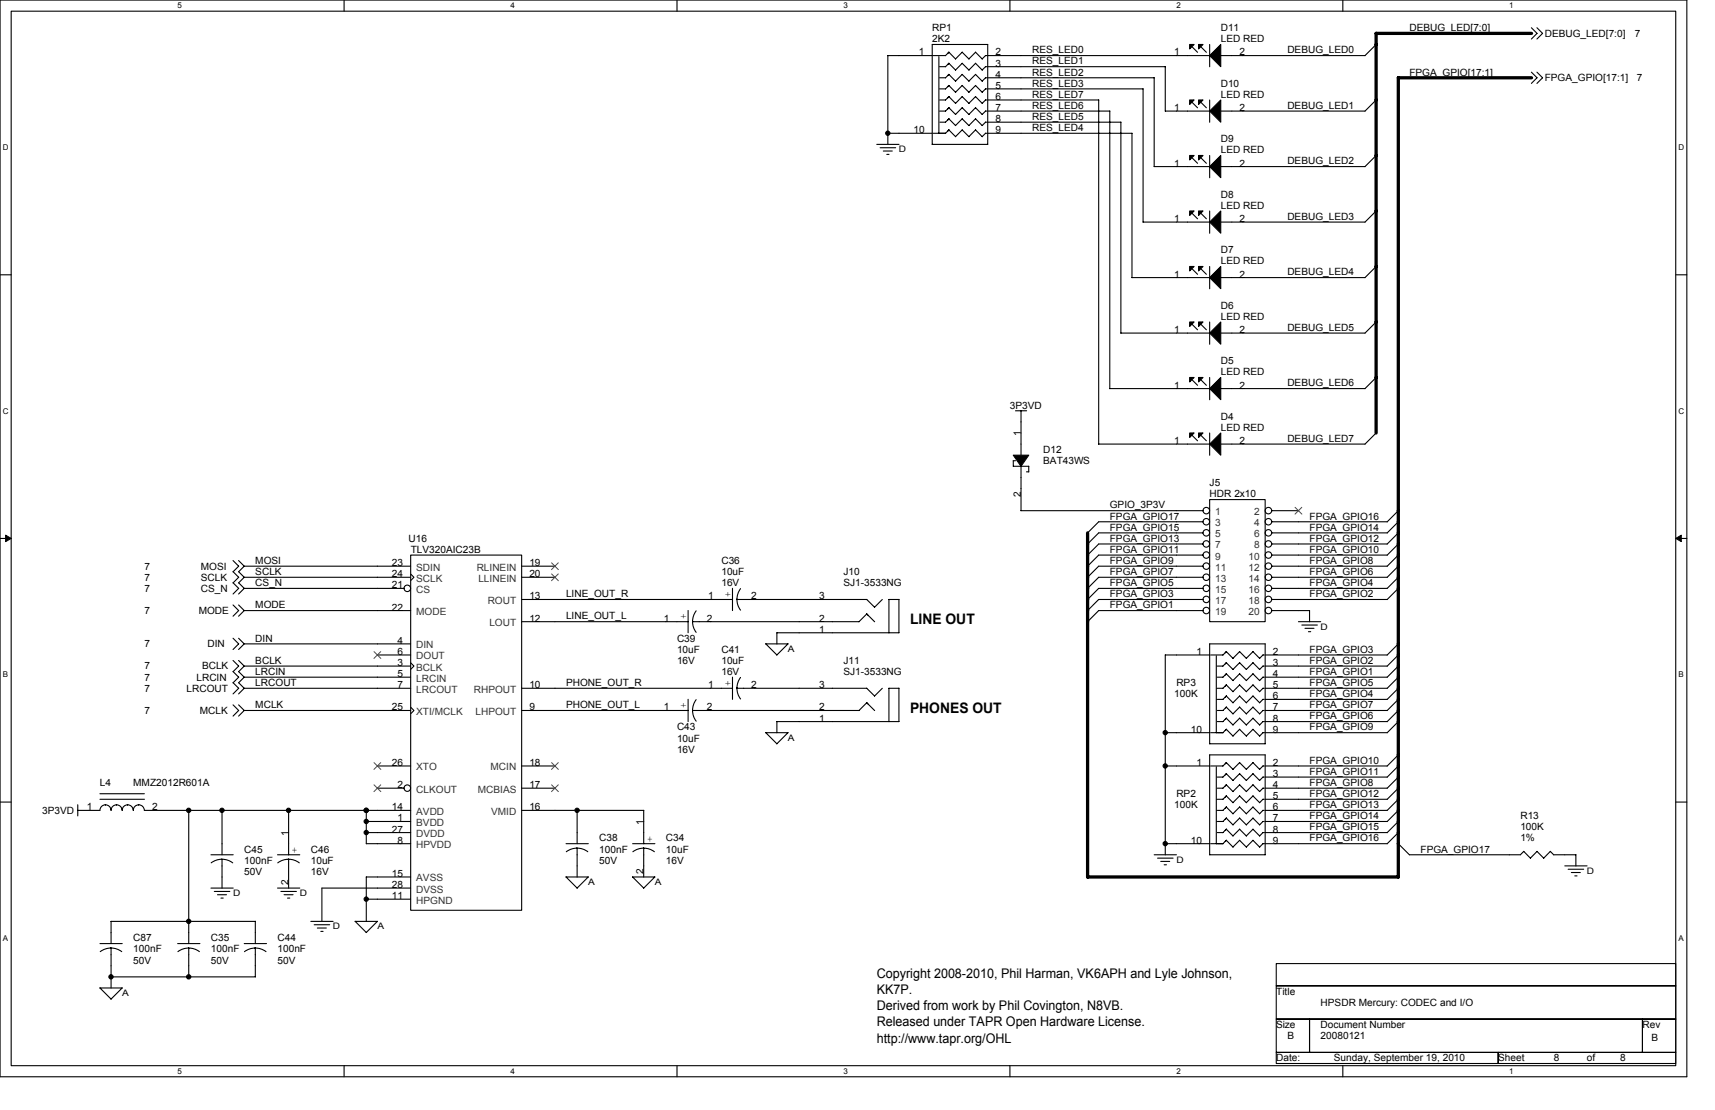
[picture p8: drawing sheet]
<svg xmlns="http://www.w3.org/2000/svg" width="432mm" height="279mm" viewBox="0 0 432 279" stroke-linecap="round" stroke-linejoin="round" font-family="sans-serif">
<path d="M0 0h424.7v271h-424.7zM2.8 2.8h419.1v265.4h-419.1z" fill="none" stroke="#000" stroke-width=".28"/>
<g fill="#fff">
<path d="M44.7 .3h1.1v2.2h-1.1z"/>
<path d="M44.7 268.5h1.1v2.3h-1.1z"/>
</g>
<path d="M86.6 0v2.8M86.6 268.2v2.8" fill="none" stroke="#000" stroke-width=".28"/>
<g fill="#fff">
<path d="M128.5 .3h1.2v2.2h-1.2z"/>
<path d="M128.5 268.5h1.2v2.3h-1.2z"/>
</g>
<path d="M170.5 0v2.8M170.5 268.2v2.8" fill="none" stroke="#000" stroke-width=".28"/>
<g fill="#fff">
<path d="M212.4 .3h1.1v2.2h-1.1z"/>
<path d="M212.4 268.5h1.1v2.3h-1.1z"/>
</g>
<path d="M254.3 0v2.8M254.3 268.2v2.8" fill="none" stroke="#000" stroke-width=".28"/>
<g fill="#fff">
<path d="M296.2 .3h1.1v2.2h-1.1z"/>
<path d="M296.2 268.5h1.1v2.3h-1.1z"/>
</g>
<path d="M338.1 0v2.8M338.1 268.2v2.8" fill="none" stroke="#000" stroke-width=".28"/>
<g fill="#fff">
<path d="M380 .3h1.1v2.2h-1.1z"/>
<path d="M380 268.5h1.1v2.3h-1.1z"/>
<path d="M.7 36h1.5v2.2h-1.5z"/>
<path d="M422.6 36h1.5v2.2h-1.5z"/>
<path d="M.7 102.3h1.5v2.3h-1.5z"/>
<path d="M422.6 102.3h1.5v2.3h-1.5z"/>
</g>
<path d="M0 69.2h2.8M421.9 69.2h2.8" fill="none" stroke="#000" stroke-width=".28"/>
<g fill="#fff">
<path d="M.7 168.7h1.4v2.2h-1.4z"/>
<path d="M422.6 168.7h1.3v2.2h-1.3z"/>
</g>
<path d="M0 135.5h2.8M421.9 135.5h2.8" fill="none" stroke="#000" stroke-width=".28"/>
<path d="M1.4 134.7l1.4 .8-1.4 .8zM421.9 135.5l1.4-.8v1.6z" fill="#000" stroke="#000" stroke-width=".25"/>
<g fill="#fff">
<path d="M.7 235.1h1.4v2.2h-1.4z"/>
<path d="M422.6 235.1h1.4v2.2h-1.4z"/>
</g>
<g fill="none" stroke="#000" stroke-width=".28">
<path d="M234.7 14h-11.2v22.4M235 14h3.1M236.4 14.3v19.3M238.9 15.9l1.7 1.8 1.7-1.8 1.7 1.8 1.6-1.8 1.7 1.8 .9-.9M238.9 15.9l-.8 .9h-1.5M238.9 13.1l-.3 .3M238.9 15.9l-.3 .3M238.9 18.7l-.3 .3M242.3 13.1l-1.7 1.8-1.7-1.8-.9 .9M242.3 18.7l-1.7 1.7-1.7-1.7-.9 .9h-1.4M245.6 13.1l1.7 1.8 .9-.9h.2M245.6 18.7l1.7 1.7 .9-.8h.2"/>
<path d="M245.6 13.1l-1.6 1.8-1.7-1.8M245.6 18.7l-1.6 1.7-1.7-1.7M248.1 16.8h.3M248.7 14h55.9M248.7 16.8h44.7v11.2M248.7 19.6h41.9v22.3M300.1 11.7l1.4 1.5M302.3 11.7l1.4 1.5M304.6 11.2v5.6M307.3 14h36.4M346.5 11.2l-2.8 2.8M385.6 7l1.4 1.4-1.4 1.4"/>
<path d="M385.6 18.2l1.4 1.4-1.4 1.4M387 7l1.4 1.4-1.4 1.4M387 18.2l1.4 1.4-1.4 1.4M220.7 36.3h5.7M221.6 37.2h3.9M222.4 38h2.3M223.3 38.9h.5M223.5 33.5h11.2M235 33.5h3.1l.8-.8 1.7 1.7M236.6 22.4h1.5M236.6 28h1.5M238.9 21.5l1.7 1.7 1.7-1.7 1.7 1.7 1.6-1.7 1.7 1.7 .9-.8h.2"/>
<path d="M238.9 21.5l-.9 .9M238.9 24.3l1.7 1.7M238.9 24.3l-.8 .9h-1.5M238.9 29.9l1.7 1.7 1.7-1.7 1.7 1.7 1.6-1.7 1.7 1.7 .9-.9M238.9 29.9l-.8 .9h-1.5M238.9 21.5l-.3 .3M238.9 24.3l-.3 .3M238.9 27.1l-.3 .3M238.9 29.9l-.3 .3M238.9 32.7l-.3 .3M240.6 26l1.7-1.7 1.7 1.7M242.3 32.7l1.7 1.7"/>
<path d="M242.3 27.1l-1.7 1.7-1.7-1.7-.9 .9M242.3 32.7l-1.7 1.7M243.9 26l1.7-1.7 1.7 1.7M245.6 27.1l1.7 1.7 .9-.9 .2 .1M245.6 32.7l1.7 1.7M245.6 27.1l-1.6 1.7-1.7-1.7M245.6 32.7l-1.7 1.7M248.1 25.2h.3M248.1 30.8h.3M248.2 25.1l-.9 .9M248.4 33.5h-.3l-.8 .9M248.7 36.3h-14v-25.1h14v25.2"/>
<path d="M248.7 33.5h36.3v36.4h19.6M248.7 22.4h39.1v33.5h16.8M248.7 25.2h27.9v86.6M248.7 28h30.7v69.8h25.2M248.7 30.8h33.5v53.1M293.4 28h11.2M300.1 25.7l1.4 1.4M300.1 39.7l1.4 1.4M302.3 25.7l1.4 1.4M302.3 39.7l1.4 1.4M304.6 25.2v5.6M304.6 39.1v5.6"/>
<path d="M307.3 28h36.4M346.5 39.1l-2.8 2.8h-36.4M346.5 25.2l-2.8 2.8M290.6 41.9h14M300.1 53.7l1.4 1.4M302.3 53.7l1.4 1.4M304.6 53.1v5.6M346.5 53.1l-2.8 2.8h-36.4M300.1 67.6l1.4 1.4M302.3 67.6l1.4 1.4M304.6 67.1v5.6M346.5 67.1l-2.8 2.8h-36.4"/>
<path d="M282.2 83.8h22.4M300.1 95.6l1.4 1.4M300.1 81.6l1.4 1.4M302.3 95.6l1.4 1.4M302.3 81.6l1.4 1.4M304.6 81v5.7M304.6 95v5.6M346.5 95l-2.8 2.8h-36.4M346.5 81l-2.8 2.8h-36.4M255.7 103.4h2.8M255.7 116h-.6v1.4h3.9v1.4h-.6M257.1 103.4v11.2"/>
<path d="M257.1 117.4v11.1h45.8M276.6 111.8h28M300.1 109.5l1.4 1.5M302.3 109.5l1.4 1.5M304.6 109v5.6M346.5 109l-2.8 2.8h-36.4M103.4 139.7h27.9v89.4h-27.9zM302.9 131.3h-26.3l-2.8 2.9M302.9 134.1h-26.3l-2.8 2.8M302.9 136.9h-26.3l-2.8 2.8M302.9 139.7h-26.3l-2.8 2.8M304.6 125.8h13.9v30.7h-13.9z"/>
<path d="M320.2 128.5h6.7M320.2 136.9h29.1M352.1 139.7l-2.8 2.8h-29.1M352.1 128.5l-2.8 2.8h-29.1M352.1 131.3l-2.8 2.8h-29.1M352.1 136.9l-2.8 2.8h-29.1M352.1 134.1l-2.9 2.8M58.7 152.3l1.4 1.4-1.4 1.4M58.7 146.7l1.4 1.4-1.4 1.4M58.7 141.1l1.4 1.4-1.4 1.4M58.7 143.9l1.4 1.4-1.4 1.4M60.1 152.3l1.4 1.4"/>
<path d="M60.1 146.7l1.4 1.4M60.1 141.1l1.4 1.4M60.1 143.9l1.4 1.4M61.5 153.7l-1.4 1.4M61.5 148.1l-1.4 1.4M61.5 142.5l-1.4 1.4M61.5 145.3l-1.4 1.4M61.5 145.3h41.9M61.5 142.5h41.9M61.5 148.1h40.2M61.5 153.7h41.9M103.4 144.5l.8 .8-.8 .8"/>
<path d="M131.3 156.5h42M131.3 150.9h53.1M131.3 145.3h8.4M131.3 142.5h8.4M173.2 153.7v5.6M175.3 153.8l-.7 1.2-.2 1.5 .2 1.4 .7 1.3M184.4 148.1v5.6M185.5 150.9h32.7l2 1.9M186.5 148.2l-.7 1.2-.3 1.5 .3 1.4 .7 1.3M218.2 154.5l.3 .3M218.2 154.5l-1.9 2h-41.9M218.2 154.5l2 2"/>
<path d="M222.1 150.9l-1.9 2M223.8 150.9h2.5v8.4h-30.7v2.8M223.8 150.9v8.4M302.9 150.9h-26.3l-2.8 2.8M302.9 145.3h-26.3l-2.8 2.8M302.9 142.5h-26.3l-2.8 2.8M302.9 148.1h-26.3l-2.8 2.8M302.9 153.7h-26.3l-2.8 2.8M320.2 150.9h29.1M320.2 153.7h9.5v2.8M326.9 156.5h5.6M327.8 157.3h3.9"/>
<path d="M328.6 158.2h2.2M329.4 159h.6M352.1 142.5l-2.8 2.8h-29.1M352.1 145.3l-2.8 2.8h-29.1M352.1 148.1l-2.9 2.8M58.7 177.4l1.4 1.4-1.4 1.5M58.7 166.2l1.4 1.5-1.4 1.4M58.7 171.8l1.4 1.4-1.4 1.5M58.7 160.7l1.4 1.4-1.4 1.4M58.7 169l1.4 1.5-1.4 1.4M60.1 177.4l1.4 1.4M60.1 166.2l1.4 1.5"/>
<path d="M60.1 171.8l1.4 1.4M60.1 160.7l1.4 1.4M60.1 169l1.4 1.5M61.5 178.8l-1.4 1.5M61.5 167.7l-1.4 1.4M61.5 173.2l-1.4 1.5M61.5 162.1l-1.4 1.4M61.5 170.5l-1.4 1.4M61.5 162.1h41.9M61.5 167.7h41.9M61.5 170.5h41.9M61.5 173.2h41.9"/>
<path d="M61.5 178.8h41.9M95 164.9h8.4M103.4 166.8l.8 .9-.8 .8M103.4 178l.8 .8-.8 .9M131.3 173.2h53.1M131.3 178.8h42M173.2 176v5.6M174.4 178.8h41.9M175.3 176.1l-.7 1.3-.2 1.4 .2 1.5 .7 1.2M184.4 170.4v5.6M185.5 173.2h32.7l2 2M186.5 170.5l-.7 1.3-.3 1.4 .3 1.5 .7 1.2"/>
<path d="M195.6 164.9l-2.8-2.8h5.6l-2.8 2.8M218.2 176.9l.3 .3M218.2 176.9l-1.9 2M218.2 176.9l2 2M222.1 173.2l-1.9 2M223.8 173.2h2.5v8.4h-30.7v2.8M223.8 173.2v8.5M304.6 164.9h-11.2v50.3M304.8 164.9h3.1M306.2 165.1v19.3M306.5 167.7h1.4M306.5 170.5h1.4"/>
<path d="M306.5 173.2h1.4M306.5 176h1.4M306.5 178.8h1.4M307.9 170.5l.9-.9 1.7 1.7M307.9 176.1l.9-.9 1.7 1.7M308.8 164l-.3 .3M308.8 166.8l-.3 .3M308.8 169.6l-.3 .3M308.8 172.4l-.3 .3M308.8 175.2l-.3 .3M308.8 178l-.3 .3M312.1 164l1.7 1.7"/>
<path d="M312.1 166.8l1.7 1.7M312.1 169.6l1.7 1.7M312.1 172.4l1.7 1.7M312.1 175.2l1.7 1.7M312.1 178l1.7 1.7M312.1 164l-1.6 1.7-1.7-1.7-.9 .9M312.1 166.8l-1.6 1.7-1.7-1.7-.9 .9M312.1 169.6l-1.7 1.7M312.1 172.4l-1.6 1.7-1.7-1.7-.9 .9M312.1 175.2l-1.7 1.7M312.1 178l-1.6 1.7-1.7-1.7-.9 .9M313.8 168.5l1.7-1.7 1.7 1.7"/>
<path d="M313.8 174.1l1.7-1.7 1.7 1.7M313.8 176.9l1.7-1.7 1.7 1.7M315.5 164l1.7 1.7M315.5 169.6l1.7 1.7M315.5 178l1.7 1.7M315.5 164l-1.7 1.7M315.5 169.6l-1.7 1.7M315.5 178l-1.7 1.7M318 167.7h.3M318 176h.3M318 167.6l-.9 .9M318 176l-.9 .9"/>
<path d="M318.3 164.9l-.3-.1-.9 .9M318.3 170.5l-.3-.1-.9 .9M318.3 173.2h-.3l-.9 .9M318.3 178.8h-.3l-.9 .9M318.5 164.9h30.8M318.5 173.2h30.8M318.5 178.8h30.8M352.1 164.9l-2.8 2.8h-30.8M352.1 167.7l-2.8 2.8h-30.8M352.1 173.2l-2.8 2.8h-30.8M352.1 178.8l-2.8 2.8h-30.8M352.1 162.1l-2.9 2.8"/>
<path d="M352.1 170.5l-2.9 2.8M352.1 176l-2.9 2.9M25.1 199.8h11.2M95 198.4h6.7M95 192.8h8.4M131.3 198.4h8.4M131.3 192.8h8.4M195.6 187.2l-2.8-2.8h5.6l-2.8 2.8M293.4 192.8h11.2M293.4 184.4h11.2M304.5 187.2h14M304.6 187.2v-25.1h14l-.1 25.1"/>
<path d="M304.6 190v25.2M304.6 190h13.9v25.2M304.8 184.4h3.1M304.8 192.8h3.1M306.2 193.1v19.3M306.5 181.6h1.4M306.5 198.4h1.4M306.5 195.6h1.4M307.9 184.4l.9-.8 1.7 1.7M307.9 198.4l.9-.9 1.7 1.8M308.8 180.8l-.3 .3M308.8 183.6l-.3 .3"/>
<path d="M308.8 191.9l-.3 .4M308.8 194.7l-.3 .4M308.8 197.5l-.3 .3M312.1 180.8l1.7 1.7M312.1 183.6l1.7 1.7M312.1 192l1.7 1.7M312.1 194.8l1.7 1.7M312.1 197.5l1.7 1.8M312.1 180.8l-1.6 1.7-1.7-1.7-.9 .9M312.1 183.6l-1.7 1.7M312.1 191.9l-1.6 1.8-1.7-1.7-.9 .8M312.1 194.7l-1.6 1.8-1.7-1.7-.9 .8"/>
<path d="M312.1 197.5l-1.7 1.7M313.8 182.5l1.7-1.7 1.7 1.7M313.8 196.4l1.7-1.7 1.7 1.8M313.8 199.2l1.7-1.7 1.7 1.8M315.5 183.6l1.7 1.7M315.5 192l1.7 1.7M315.5 183.6l-1.7 1.7M315.5 191.9l-1.7 1.8M318 181.6h.3M318 195.6h.3M318 181.6l-.9 .9M318 195.6l-.9 .8"/>
<path d="M318.3 184.4h-.3l-.9 .9M318.3 198.4h-.3l-.9 .8M318.3 192.8h-.3l-.9 .9M352.1 181.6l-2.8 2.8h-30.8M352.1 195.6l-2.8 2.8h-30.8M352.1 190l-2.8 2.8h-30.8M352.1 192.8l-2.8 2.8h-30.8M352.1 198.4l-2.9 2.8M0 201.9h2.8M19.6 204h5.6M19.6 202.6v2.8M25.2 204a1.37 1.37 0 0 1 1.3-1.4h.1a1.4 1.4 0 0 1 1.4 1.4 1.37 1.37 0 0 1 1.3-1.4h.1a1.4 1.4 0 0 1 1.4 1.4 1.37 1.37 0 0 1 1.3-1.4h.1a1.4 1.4 0 0 1 1.3 1.4 1.37 1.37 0 0 1 1.4-1.4 1.4 1.4 0 0 1 1.4 1.4"/>
<path d="M25.2 201.2h11.2M36.3 204h67.1M47.5 204v33.5M53.1 215.2h5.6M53.2 217.2l1.3-.7 1.4-.2 1.4 .2 1.3 .7M55.9 204v11.2M55.9 216.3v7.3M69.9 215.2h5.6M69.9 217.2l1.3-.7 1.4-.2 1.5 .2 1.3 .7M72.7 204v11.2M72.7 216.3v7.3M92.2 206.8h11.2"/>
<path d="M92.2 209.6h11.2M92.2 204v8.4h11.2M131.3 204h30.8v8.4M142.5 212.4h5.6M142.6 214.4l1.3-.7 1.4-.2 1.4 .2 1.3 .7M145.3 204v8.4M145.3 213.5v7.3M159.3 212.4h5.6M159.3 214.4l1.3-.7 1.5-.2 1.4 .2 1.3 .7M162.1 213.5v7.3M290.6 215.2h5.6M291.4 216h4"/>
<path d="M292.2 216.8h2.3M293.1 217.7h.6M293.4 212.4h11.2M304.5 215.2h14M304.8 212.4h3.1M306.5 204h1.4M306.5 206.8h1.4M306.5 209.6h1.4M306.5 201.2h1.4M307.9 212.4l.9-.9 1.7 1.7M308.8 200.3l-.3 .3M308.8 203.1l-.3 .3"/>
<path d="M308.8 205.9l-.3 .3M308.8 208.7l-.3 .3M308.8 211.5l-.3 .3M312.1 200.3l1.7 1.8M312.1 203.1l1.7 1.8M312.1 205.9l1.7 1.7M312.1 208.7l1.7 1.7M312.1 211.5l1.7 1.7M312.1 200.3l-1.6 1.8-1.7-1.8-.9 .9M312.1 203.1l-1.6 1.8-1.7-1.8-.9 .9M312.1 205.9l-1.6 1.7-1.7-1.7-.9 .9M312.1 208.7l-1.6 1.7-1.7-1.7-.9 .9"/>
<path d="M312.1 211.5l-1.7 1.7M313.8 202l1.7-1.7 1.7 1.8M313.8 204.8l1.7-1.7 1.7 1.8M313.8 210.4l1.7-1.7 1.7 1.7M313.8 213.2l1.7-1.7 1.7 1.7M315.5 205.9l1.7 1.7M315.5 205.9l-1.7 1.7M318 204h.3M318 204l-.9 .8M318.3 206.8h-.3l-.9 .8M318.3 209.6h-.3l-.9 .8M318.3 212.4h-.3l-.9 .8"/>
<path d="M318.3 201.2h-.3l-.9 .8M318.5 209.6h30.8M318.5 201.2h30.8M352 212.3l2.9 2.9h27.9l.9-.9M352.1 201.2l-2.8 2.8h-30.8M352.1 204l-2.8 2.8h-30.8M352.1 209.6l-2.8 2.8h-30.8M352.1 206.8l-2.9 2.8M387 214.3l-1.7 1.7-1.7-1.7M390.3 214.3l.9 .9M390.4 214.3l-1.7 1.7-1.7-1.7M391.2 215.2h5.6"/>
<path d="M394 218h5.6M394.8 218.8h3.9M395.6 219.6h2.3M396.8 215.2v2.8M421.9 201.9h2.8M25.2 237.5h5.6M25.2 239.5l1.3-.6 1.4-.3 1.5 .3 1.2 .6M28 238.6v10.1M44.7 237.5h5.6M44.8 239.5l1.3-.6 1.4-.3 1.4 .3 1.3 .6M47.5 238.6v7.3M53.1 223.5h5.6"/>
<path d="M54 224.4h3.9M54.8 225.2h2.2M55.6 226.1h.6M61.5 237.5h5.6M61.6 239.5l1.2-.6 1.5-.3 1.4 .3 1.3 .6M64.3 231.9v5.6M64.3 238.6v7.3M64.3 231.9h-36.4l.1 5.6M69.9 223.5h5.6M70.7 224.4h3.9M71.5 225.2h2.3M72.4 226.1h.6"/>
<path d="M78.3 231.9h5.6M79.1 232.8h3.9M79.9 233.6h2.3M80.8 234.4h.5M89.4 231.9l2.8 2.8 2.8-2.8h-5.6M92.2 226.3h11.2M103.4 223.5h-22.4v8.4M103.4 220.7h-11.2v11.2M145.3 223.5l-2.8-2.8h5.6l-2.8 2.9M164.9 220.7l-2.8 2.9M164.9 220.7h-5.6l2.8 2.8M396.5 220.5h.6"/>
<path d="M25.1 248.7l2.9 2.8M25.2 248.7h5.6l-2.9 2.8M28 245.9h36.3M321.3 242.5h100.6v5.6h-100.6zM321.3 248.1h100.6v8.4h-100.6zM321.3 256.5h8.4v8.4h-8.4zM329.7 256.5h83.8v8.4h-83.8zM413.5 256.5h8.4v8.4h-8.4zM321.3 264.9h55.9v2.8h-55.9zM377.2 264.9h44.7v2.8h-44.7z"/>
<circle cx="303.7" cy="136.9" r=".82"/>
<circle cx="303.7" cy="139.7" r=".82"/>
<circle cx="303.7" cy="134.1" r=".82"/>
<circle cx="303.7" cy="131.3" r=".82"/>
<circle cx="303.7" cy="128.5" r=".82"/>
<circle cx="319.4" cy="136.9" r=".82"/>
<circle cx="319.4" cy="134.1" r=".82"/>
<circle cx="319.4" cy="139.7" r=".82"/>
<circle cx="319.4" cy="131.3" r=".82"/>
<circle cx="319.4" cy="128.5" r=".82"/>
<circle cx="102.6" cy="148.1" r=".82"/>
<circle cx="303.7" cy="145.3" r=".82"/>
<circle cx="303.7" cy="150.9" r=".82"/>
<circle cx="303.7" cy="148.1" r=".82"/>
<circle cx="303.7" cy="153.7" r=".82"/>
<circle cx="303.7" cy="142.5" r=".82"/>
<circle cx="319.4" cy="145.3" r=".82"/>
<circle cx="319.4" cy="150.9" r=".82"/>
<circle cx="319.4" cy="153.7" r=".82"/>
<circle cx="319.4" cy="142.5" r=".82"/>
<circle cx="319.4" cy="148.1" r=".82"/>
<circle cx="102.6" cy="198.4" r=".82"/>
</g>
<g fill="#000" stroke="#000" stroke-width=".28">
<path d="M299.5 11.2h1.2l-1.2 1.1z" fill-rule="evenodd"/>
<path d="M301.8 11.2h1.1l-1.1 1.1z" fill-rule="evenodd"/>
<path d="M307.4 11.2v5.6l-2.8-2.8z" fill-rule="evenodd"/>
<path d="M299.5 25.2h1.2l-1.2 1.1z" fill-rule="evenodd"/>
<path d="M299.5 39.1h1.2l-1.2 1.2z" fill-rule="evenodd"/>
<path d="M301.8 25.2h1.1l-1.1 1.1z" fill-rule="evenodd"/>
<path d="M301.8 39.1h1.1l-1.1 1.2z" fill-rule="evenodd"/>
<path d="M307.4 25.2v5.6l-2.8-2.8z" fill-rule="evenodd"/>
<path d="M307.4 39.1v5.6l-2.8-2.8z" fill-rule="evenodd"/>
<path d="M299.5 53.1h1.2l-1.2 1.1z" fill-rule="evenodd"/>
<path d="M301.8 53.1h1.1l-1.1 1.1z" fill-rule="evenodd"/>
<path d="M307.4 53.1v5.6l-2.8-2.8z" fill-rule="evenodd"/>
<path d="M299.5 67.1h1.2l-1.2 1.1z" fill-rule="evenodd"/>
<path d="M301.8 67.1h1.1l-1.1 1.1z" fill-rule="evenodd"/>
<path d="M307.4 67.1v5.6l-2.8-2.8z" fill-rule="evenodd"/>
<path d="M299.5 95h1.2l-1.2 1.1z" fill-rule="evenodd"/>
<path d="M299.5 81h1.2l-1.2 1.2z" fill-rule="evenodd"/>
<path d="M301.8 95h1.1l-1.1 1.1z" fill-rule="evenodd"/>
<path d="M301.8 81h1.1l-1.1 1.2z" fill-rule="evenodd"/>
<path d="M307.4 95v5.6l-2.8-2.8z" fill-rule="evenodd"/>
<path d="M307.4 81v5.6l-2.8-2.8z" fill-rule="evenodd"/>
<path d="M255.1 114.6h3.9l-1.9 2.8z" fill-rule="evenodd"/>
<path d="M299.5 109h1.2l-1.2 1.1z" fill-rule="evenodd"/>
<path d="M301.8 109h1.1l-1.1 1.1z" fill-rule="evenodd"/>
<path d="M307.4 109v5.6l-2.8-2.8z" fill-rule="evenodd"/>
<circle cx="223.5" cy="33.5" r=".54"/>
<circle cx="293.4" cy="184.4" r=".54"/>
<circle cx="293.4" cy="192.8" r=".54"/>
<circle cx="47.5" cy="204" r=".54"/>
<circle cx="55.9" cy="204" r=".54"/>
<circle cx="72.7" cy="204" r=".54"/>
<circle cx="92.2" cy="209.6" r=".54"/>
<circle cx="92.2" cy="206.8" r=".54"/>
<circle cx="92.2" cy="204" r=".54"/>
<circle cx="145.3" cy="204" r=".54"/>
<circle cx="293.4" cy="212.4" r=".54"/>
<circle cx="47.5" cy="231.9" r=".54"/>
<circle cx="92.2" cy="226.3" r=".54"/>
<circle cx="27.9" cy="245.9" r=".54"/>
<circle cx="47.5" cy="245.9" r=".54"/>
</g>
<g fill="none" stroke="#4c4c4c" stroke-width=".25">
<path d="M326.1 127.7l1.7 1.7M327.8 127.7l-1.7 1.7M138.9 144.5l1.7 1.7M138.9 141.7l1.7 1.7M140.6 144.5l-1.7 1.7M140.6 141.7l-1.7 1.7M94.2 164l1.7 1.7M95.9 164l-1.8 1.7M94.2 197.5l1.7 1.8M94.2 192l1.7 1.7M95.9 197.5l-1.8 1.8M95.9 192l-1.8 1.7"/>
<path d="M138.9 192l1.7 1.7M138.9 197.5l1.7 1.8M140.6 192l-1.7 1.7M140.6 197.5l-1.7 1.8"/>
</g>
<path d="M346.5 8.4v100.6M346.5 8.4h39.1M385.6 19.6h-33.5v201.1M273.8 134.1v86.7l78.3-.1" fill="none" stroke="#000" stroke-width=".83"/>
<g font-size="3.6">
<text x="229.1" y="157.1">LINE OUT</text>
<text x="229.1" y="179.4">PHONES OUT</text>
</g>
<g font-size="3.3">
<text x="220.7" y="246.1">Copyright 2008-2010, Phil Harman, VK6APH and Lyle Johnson,</text>
<text x="220.7" y="250.2">KK7P.</text>
<text x="220.7" y="254.3">Derived from work by Phil Covington, N8VB.</text>
<text x="220.7" y="258.4">Released under TAPR Open Hardware License.</text>
<text x="220.7" y="262.4">http://www.tapr.org/OHL</text>
</g>
<g font-size="2.5">
<text x="234.7" y="7.9">RP1</text>
<text x="234.7" y="10.6">2K2</text>
<text x="307.4" y="7.9">D11</text>
<text x="307.4" y="10.6">LED RED</text>
<text x="354.9" y="7.9">DEBUG_LED[7:0]</text>
<text x="388.9" y="9.2">DEBUG_LED[7:0]</text>
<text x="411.6" y="9.2">7</text>
<text x="231.4" y="14">1</text>
<text x="250.6" y="14">2</text>
<text x="250.6" y="16.8">3</text>
<text x="259.9" y="13.4">RES_LED0</text>
<text x="259.9" y="16.2">RES_LED1</text>
<text x="295.6" y="14">1</text>
<text x="312.1" y="14">2</text>
<text x="324.1" y="13.4">DEBUG_LED0</text>
<text x="250.6" y="19.6">4</text>
<text x="250.6" y="22.4">5</text>
<text x="259.9" y="19">RES_LED2</text>
<text x="259.9" y="21.8">RES_LED3</text>
<text x="307.4" y="21.8">D10</text>
<text x="354.9" y="19">FPGA_GPIO[17:1]</text>
<text x="388.9" y="20.4">FPGA_GPIO[17:1]</text>
<text x="412.1" y="20.4">7</text>
<text x="250.6" y="25.1">6</text>
<text x="250.6" y="27.9">7</text>
<text x="259.9" y="27.4">RES_LED6</text>
<text x="259.9" y="24.6">RES_LED7</text>
<text x="295.6" y="27.9">1</text>
<text x="307.4" y="24.6">LED RED</text>
<text x="312.1" y="27.9">2</text>
<text x="324.1" y="27.4">DEBUG_LED1</text>
<text x="230" y="33.5">10</text>
<text x="250.6" y="30.7">8</text>
<text x="250.6" y="33.5">9</text>
<text x="259.9" y="33">RES_LED4</text>
<text x="259.9" y="30.2">RES_LED5</text>
<text x="307.4" y="35.8">D9</text>
<text x="295.6" y="41.9">1</text>
<text x="307.4" y="38.6">LED RED</text>
<text x="312.1" y="41.9">2</text>
<text x="324.1" y="41.4">DEBUG_LED2</text>
<text x="307.4" y="49.8">D8</text>
<text x="307.4" y="52.6">LED RED</text>
<text x="295.6" y="55.9">1</text>
<text x="312.1" y="55.9">2</text>
<text x="324.1" y="55.4">DEBUG_LED3</text>
<text x="307.4" y="63.7">D7</text>
<text x="295.6" y="69.8">1</text>
<text x="307.4" y="66.5">LED RED</text>
<text x="312.1" y="69.8">2</text>
<text x="324.1" y="69.3">DEBUG_LED4</text>
<text x="307.4" y="77.7">D6</text>
<text x="295.6" y="83.8">1</text>
<text x="307.4" y="80.5">LED RED</text>
<text x="312.1" y="83.8">2</text>
<text x="324.1" y="83.3">DEBUG_LED5</text>
<text x="307.4" y="91.7">D5</text>
<text x="307.4" y="94.5">LED RED</text>
<text x="295.6" y="97.8">1</text>
<text x="312.1" y="97.8">2</text>
<text x="324.1" y="97.3">DEBUG_LED6</text>
<text x="254.3" y="102.8">3P3VD</text>
<text x="307.4" y="105.6">D4</text>
<text x="257" y="109.8" transform="rotate(-90 257 109.8)">1</text>
<text x="295.6" y="111.8">1</text>
<text x="307.4" y="108.4">LED RED</text>
<text x="312.1" y="111.8">2</text>
<text x="324.1" y="111.2">DEBUG_LED7</text>
<text x="262.7" y="114">D12</text>
<text x="262.7" y="116.8">BAT43WS</text>
<text x="257" y="125" transform="rotate(-90 257 125)">2</text>
<text x="304.6" y="122.4">J5</text>
<text x="304.6" y="125.2">HDR 2x10</text>
<text x="279.4" y="128">GPIO_3P3V</text>
<text x="279.4" y="130.8">FPGA_GPIO17</text>
<text x="329.7" y="130.8">FPGA_GPIO16</text>
<text x="102.8" y="136.4">U16</text>
<text x="279.4" y="133.6">FPGA_GPIO15</text>
<text x="279.4" y="136.4">FPGA_GPIO13</text>
<text x="329.7" y="136.4">FPGA_GPIO12</text>
<text x="329.7" y="133.6">FPGA_GPIO14</text>
<text x="36.3" y="143.4">7</text>
<text x="50.6" y="143.4">MOSI</text>
<text x="64.3" y="142">MOSI</text>
<text x="98.7" y="142.5">23</text>
<text x="103.4" y="139.2">TLV320AIC23B</text>
<text x="133.3" y="142.5">19</text>
<text x="181.6" y="142">C36</text>
<text x="279.4" y="142">FPGA_GPIO9</text>
<text x="279.4" y="139.2">FPGA_GPIO11</text>
<text x="329.7" y="142">FPGA_GPIO8</text>
<text x="329.7" y="139.2">FPGA_GPIO10</text>
<text x="36.3" y="148.9">7</text>
<text x="36.3" y="146.2">7</text>
<text x="50.6" y="148.9">CS_N</text>
<text x="50.6" y="146.2">SCLK</text>
<text x="64.3" y="144.8">SCLK</text>
<text x="64.3" y="147.6">CS_N</text>
<text x="98.7" y="145.3">24</text>
<text x="98.7" y="148.1">21</text>
<text x="133.3" y="145.3">20</text>
<text x="181.6" y="144.8">10uF</text>
<text x="181.6" y="147.6">16V</text>
<text x="212.4" y="144.8">J10</text>
<text x="212.4" y="147.6">SJ1-3533NG</text>
<text x="279.4" y="147.6">FPGA_GPIO5</text>
<text x="279.4" y="144.8">FPGA_GPIO7</text>
<text x="329.7" y="147.6">FPGA_GPIO4</text>
<text x="329.7" y="144.8">FPGA_GPIO6</text>
<text x="36.3" y="154.5">7</text>
<text x="50" y="154.5">MODE</text>
<text x="64.3" y="153.1">MODE</text>
<text x="98.7" y="153.7">22</text>
<text x="133.3" y="150.9">13</text>
<text x="142.5" y="150.3">LINE_OUT_R</text>
<text x="142.5" y="155.9">LINE_OUT_L</text>
<text x="172.9" y="155.9" transform="rotate(-90 172.9 155.9)">+</text>
<text x="178.3" y="150.9">1</text>
<text x="184" y="150.3" transform="rotate(-90 184 150.3)">+</text>
<text x="189.2" y="150.9">2</text>
<text x="206.2" y="150.9">3</text>
<text x="279.4" y="150.3">FPGA_GPIO3</text>
<text x="279.4" y="153.1">FPGA_GPIO1</text>
<text x="329.7" y="150.3">FPGA_GPIO2</text>
<text x="64.3" y="161.5">DIN</text>
<text x="133.3" y="156.5">12</text>
<text x="167.1" y="156.5">1</text>
<text x="170.5" y="161.5">C39</text>
<text x="178" y="156.5">2</text>
<text x="206.2" y="156.5">2</text>
<text x="206.2" y="159.3">1</text>
<text x="36.3" y="162.9">7</text>
<text x="52.3" y="162.9">DIN</text>
<text x="64.3" y="167.1">BCLK</text>
<text x="100.1" y="164.8">6</text>
<text x="100.1" y="162.1">4</text>
<text x="100.1" y="167.6">3</text>
<text x="170.5" y="164.3">10uF</text>
<text x="170.5" y="167.1">16V</text>
<text x="181.6" y="164.3">C41</text>
<text x="181.6" y="167.1">10uF</text>
<text x="212.4" y="167.1">J11</text>
<text x="301.2" y="164.8">1</text>
<text x="320.5" y="164.8">2</text>
<text x="320.5" y="167.6">3</text>
<text x="329.7" y="164.3">FPGA_GPIO3</text>
<text x="329.7" y="167.1">FPGA_GPIO2</text>
<text x="36.3" y="171.3">7</text>
<text x="36.3" y="168.5">7</text>
<text x="49.5" y="171.3">LRCIN</text>
<text x="50.9" y="168.5">BCLK</text>
<text x="64.3" y="172.7">LRCOUT</text>
<text x="64.3" y="169.9">LRCIN</text>
<text x="100.1" y="170.4">5</text>
<text x="100.1" y="173.2">7</text>
<text x="133.3" y="173.2">10</text>
<text x="142.5" y="172.7">PHONE_OUT_R</text>
<text x="178.3" y="173.2">1</text>
<text x="181.6" y="169.9">16V</text>
<text x="184" y="172.7" transform="rotate(-90 184 172.7)">+</text>
<text x="189.2" y="173.2">2</text>
<text x="206.2" y="173.2">3</text>
<text x="212.4" y="169.9">SJ1-3533NG</text>
<text x="296.2" y="172.7">RP3</text>
<text x="320.5" y="170.4">4</text>
<text x="320.5" y="173.2">5</text>
<text x="329.7" y="169.9">FPGA_GPIO1</text>
<text x="329.7" y="172.7">FPGA_GPIO5</text>
<text x="36.3" y="179.7">7</text>
<text x="36.3" y="174.1">7</text>
<text x="47" y="174.1">LRCOUT</text>
<text x="50.3" y="179.7">MCLK</text>
<text x="64.3" y="178.3">MCLK</text>
<text x="98.7" y="178.8">25</text>
<text x="133.3" y="178.8">9</text>
<text x="142.5" y="178.3">PHONE_OUT_L</text>
<text x="167.1" y="178.8">1</text>
<text x="172.9" y="178.3" transform="rotate(-90 172.9 178.3)">+</text>
<text x="178" y="178.8">2</text>
<text x="206.2" y="178.8">2</text>
<text x="295.6" y="175.5">100K</text>
<text x="320.5" y="176">6</text>
<text x="320.5" y="178.8">7</text>
<text x="329.7" y="178.3">FPGA_GPIO7</text>
<text x="329.7" y="175.5">FPGA_GPIO4</text>
<text x="170.5" y="183.9">C43</text>
<text x="206.2" y="181.6">1</text>
<text x="299.8" y="184.4">10</text>
<text x="320.5" y="181.6">8</text>
<text x="320.5" y="184.4">9</text>
<text x="329.7" y="183.9">FPGA_GPIO9</text>
<text x="329.7" y="181.1">FPGA_GPIO6</text>
<text x="170.5" y="186.7">10uF</text>
<text x="170.5" y="189.5">16V</text>
<text x="25.2" y="197.8">L4</text>
<text x="33.5" y="197.8">MMZ2012R601A</text>
<text x="98.7" y="192.8">26</text>
<text x="133.3" y="192.8">18</text>
<text x="301.2" y="192.8">1</text>
<text x="320.5" y="192.8">2</text>
<text x="320.5" y="195.6">3</text>
<text x="329.7" y="197.8">FPGA_GPIO8</text>
<text x="329.7" y="195.1">FPGA_GPIO11</text>
<text x="329.7" y="192.3">FPGA_GPIO10</text>
<text x="21.8" y="204">1</text>
<text x="38.3" y="204">2</text>
<text x="98.7" y="204">14</text>
<text x="100.1" y="198.4">2</text>
<text x="133.3" y="198.4">17</text>
<text x="133.3" y="204">16</text>
<text x="295.6" y="203.4">100K</text>
<text x="296.2" y="200.6">RP2</text>
<text x="320.5" y="198.4">4</text>
<text x="320.5" y="201.2">5</text>
<text x="320.5" y="204">6</text>
<text x="329.7" y="203.4">FPGA_GPIO13</text>
<text x="329.7" y="200.6">FPGA_GPIO12</text>
<text x="10.6" y="204.8">3P3VD</text>
<text x="98.7" y="209.5">27</text>
<text x="100.1" y="206.8">1</text>
<text x="162.1" y="207.6" transform="rotate(-90 162.1 207.6)">1</text>
<text x="320.5" y="206.8">7</text>
<text x="320.5" y="209.5">8</text>
<text x="329.7" y="206.2">FPGA_GPIO14</text>
<text x="329.7" y="209">FPGA_GPIO15</text>
<text x="382.8" y="206.2">R13</text>
<text x="382.8" y="209">100K</text>
<text x="61.5" y="214.6">C45</text>
<text x="72.6" y="210.4" transform="rotate(-90 72.6 210.4)">1</text>
<text x="73.5" y="214.6">+</text>
<text x="78.3" y="214.6">C46</text>
<text x="100.1" y="212.3">8</text>
<text x="150.9" y="211.8">C38</text>
<text x="150.9" y="214.6">100nF</text>
<text x="162.9" y="211.8">+</text>
<text x="167.7" y="211.8">C34</text>
<text x="167.7" y="214.6">10uF</text>
<text x="299.8" y="212.3">10</text>
<text x="320.5" y="212.3">9</text>
<text x="329.7" y="211.8">FPGA_GPIO16</text>
<text x="357.7" y="214.6">FPGA_GPIO17</text>
<text x="382.8" y="211.8">1%</text>
<text x="61.5" y="217.4">100nF</text>
<text x="61.5" y="220.2">50V</text>
<text x="78.3" y="217.4">10uF</text>
<text x="78.3" y="220.2">16V</text>
<text x="98.7" y="220.7">15</text>
<text x="150.9" y="217.4">50V</text>
<text x="162.1" y="220" transform="rotate(-90 162.1 220)">2</text>
<text x="167.7" y="217.4">16V</text>
<text x="72.6" y="222.8" transform="rotate(-90 72.6 222.8)">2</text>
<text x="98.7" y="226.3">11</text>
<text x="98.7" y="223.5">28</text>
<text x="33.5" y="237">C87</text>
<text x="33.5" y="239.8">100nF</text>
<text x="53.1" y="237">C35</text>
<text x="53.1" y="239.8">100nF</text>
<text x="69.9" y="237">C44</text>
<text x="69.9" y="239.8">100nF</text>
<text x="33.5" y="242.5">50V</text>
<text x="53.1" y="242.5">50V</text>
<text x="69.9" y="242.5">50V</text>
<text x="321.3" y="250.4">Title</text>
<text x="332.5" y="253.2">HPSDR Mercury: CODEC and I/O</text>
<text x="321.3" y="258.8">Size</text>
<text x="324.1" y="261.6">B</text>
<text x="332.5" y="258.8">Document Number</text>
<text x="332.5" y="261.6">20080121</text>
<text x="413.5" y="258.8">Rev</text>
<text x="415.8" y="262.1">B</text>
<text x="321.3" y="267.1">Date:</text>
<text x="335.9" y="267.1">Sunday, September 19, 2010</text>
<text x="377.2" y="267.1">Sheet</text>
<text x="391.2" y="267.1">8</text>
<text x="399.6" y="267.1">of</text>
<text x="407.9" y="267.1">8</text>
</g>
<g font-size="2.5" fill="#333">
<text x="306" y="129.7">1</text>
<text x="315.7" y="129.7">2</text>
<text x="306" y="132.5">3</text>
<text x="306" y="135.3">5</text>
<text x="315.7" y="132.5">4</text>
<text x="315.7" y="135.3">6</text>
<text x="104.8" y="143.6">SDIN</text>
<text x="120" y="143.6">RLINEIN</text>
<text x="306" y="138">7</text>
<text x="306" y="140.8">9</text>
<text x="306" y="143.6">11</text>
<text x="314.3" y="143.6">12</text>
<text x="314.3" y="140.8">10</text>
<text x="315.7" y="138">8</text>
<text x="104.8" y="146.4">SCLK</text>
<text x="104.8" y="149.2">CS</text>
<text x="120.4" y="146.4">LLINEIN</text>
<text x="306" y="146.4">13</text>
<text x="306" y="149.2">15</text>
<text x="314.3" y="146.4">14</text>
<text x="314.3" y="149.2">16</text>
<text x="104.8" y="154.8">MODE</text>
<text x="122.8" y="152">ROUT</text>
<text x="306" y="152">17</text>
<text x="306" y="154.8">19</text>
<text x="314.3" y="152">18</text>
<text x="314.3" y="154.8">20</text>
<text x="123.2" y="157.6">LOUT</text>
<text x="104.8" y="166">DOUT</text>
<text x="104.8" y="163.2">DIN</text>
<text x="104.8" y="171.6">LRCIN</text>
<text x="104.8" y="168.8">BCLK</text>
<text x="104.8" y="180">XTI/MCLK</text>
<text x="104.8" y="174.4">LRCOUT</text>
<text x="119.3" y="174.4">RHPOUT</text>
<text x="119.7" y="180">LHPOUT</text>
<text x="104.8" y="193.9">XTO</text>
<text x="123.5" y="193.9">MCIN</text>
<text x="104.8" y="199.5">CLKOUT</text>
<text x="120.3" y="199.5">MCBIAS</text>
<text x="104.8" y="207.9">BVDD</text>
<text x="104.8" y="205.1">AVDD</text>
<text x="123.7" y="205.1">VMID</text>
<text x="104.8" y="210.7">DVDD</text>
<text x="104.8" y="213.5">HPVDD</text>
<text x="104.8" y="221.9">AVSS</text>
<text x="104.8" y="227.5">HPGND</text>
<text x="104.8" y="224.7">DVSS</text>
</g>
<g font-size="2.2">
<text x="226.3" y="38.4">D</text>
<text x="332.5" y="158.5">D</text>
<text x="198.4" y="164.1">A</text>
<text x="198.4" y="186.5">A</text>
<text x="296.2" y="217.2">D</text>
<text x="399.6" y="220">D</text>
<text x="58.7" y="225.6">D</text>
<text x="75.5" y="225.6">D</text>
<text x="148.1" y="222.8">A</text>
<text x="164.9" y="222.8">A</text>
<text x="83.8" y="234">D</text>
<text x="95" y="234">A</text>
<text x="30.8" y="250.7">A</text>
</g>
<g font-size="2">
<text x="44.7" y="2.1">5</text>
<text x="128.5" y="2.1">4</text>
<text x="212.4" y="2.1">3</text>
<text x="296.2" y="2.1">2</text>
<text x="380" y="2.1">1</text>
<text x=".7" y="37.8">D</text>
<text x="422.6" y="37.8">D</text>
<text x=".7" y="104.1">C</text>
<text x="422.6" y="104.1">C</text>
<text x=".7" y="170.5">B</text>
<text x="422.6" y="170.5">B</text>
<text x=".7" y="236.9">A</text>
<text x="422.6" y="236.9">A</text>
<text x="44.7" y="270.3">5</text>
<text x="128.5" y="270.3">4</text>
<text x="212.4" y="270.3">3</text>
<text x="296.2" y="270.3">2</text>
<text x="380" y="270.3">1</text>
</g>
</svg>
